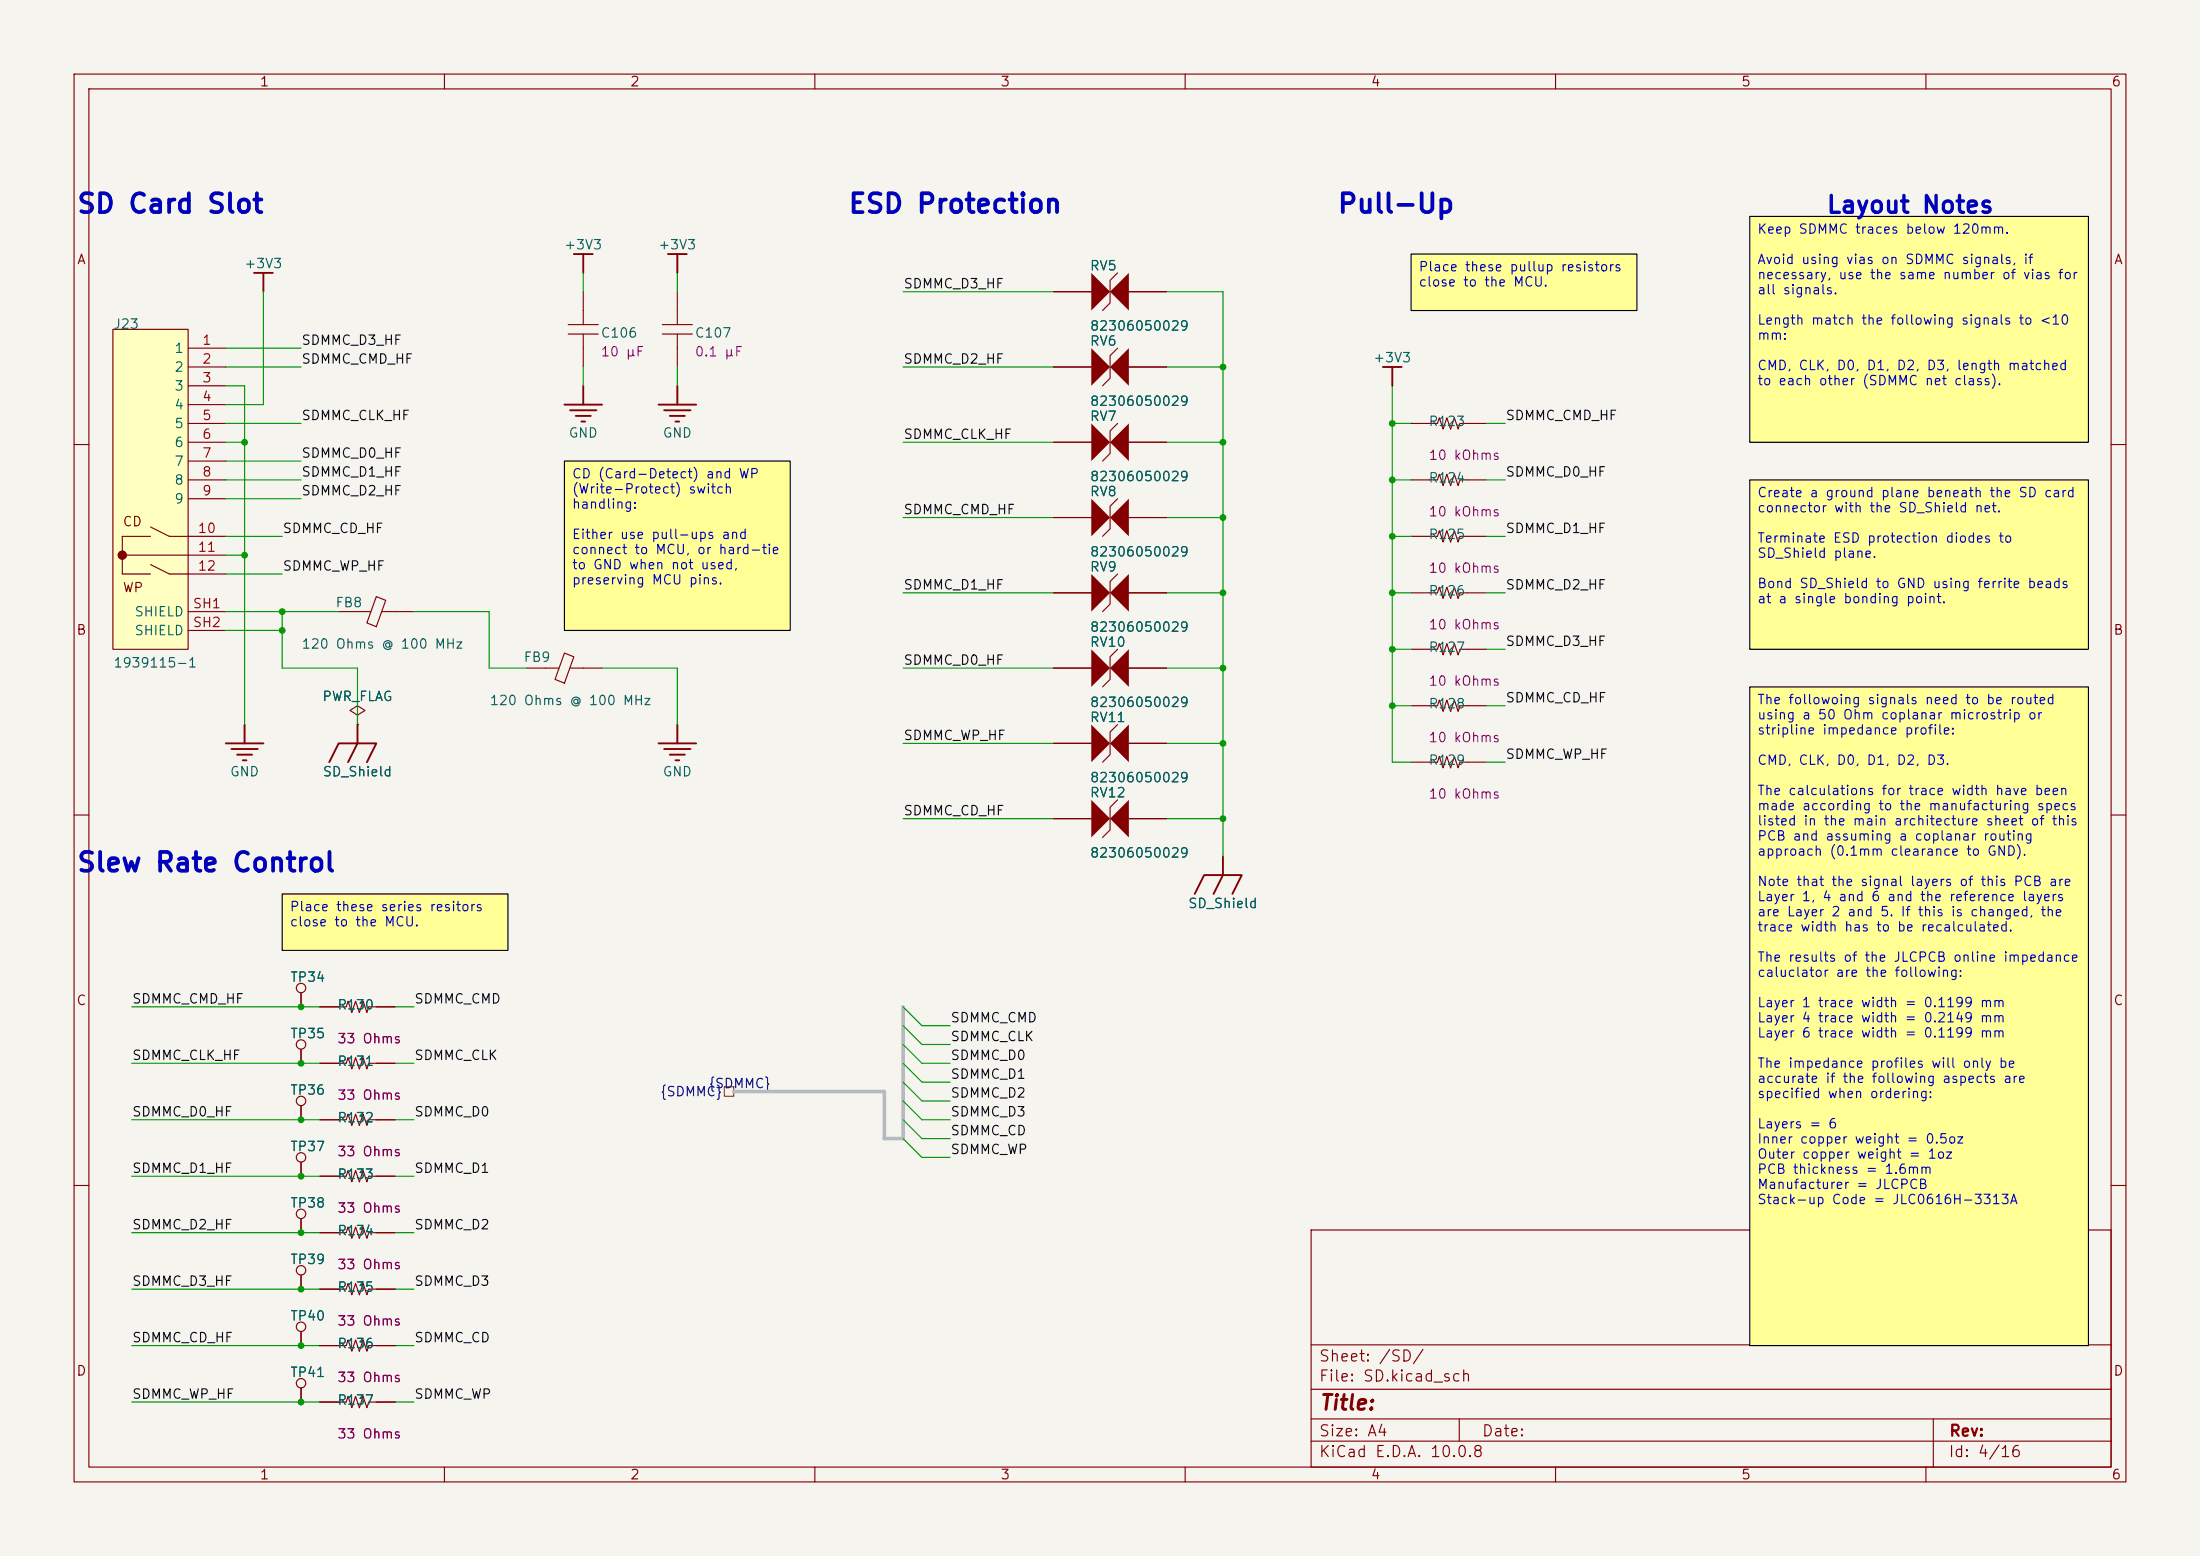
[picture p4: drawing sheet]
<svg xmlns="http://www.w3.org/2000/svg" width="297mm" height="210mm" viewBox="0 0 297 210" stroke-linecap="round" stroke-linejoin="round" font-family="sans-serif">
<path d="M0 0h297v210h-297z" fill="#f5f4ef" stroke="#f5f4ef" stroke-width=".14"/>
<g fill="none" stroke="#840000" stroke-width=".15">
<path d="M10 10h277v190h-277zM12 12h273v186h-273zM60 10v2M110 10v2M160 10v2M210 10v2M260 10v2M10 60h2M285 60h2M10 110h2M285 110h2M10 160h2"/>
<path d="M177 166h108v32h-108zM285 160h2M60 198v2M110 198v2M160 198v2M177 194.5h108M177 191.5h108M177 187.5h108M177 181.5h108M197 191.5v3M210 198v2M260 198v2"/>
<path d="M261 191.5v6.5"/>
</g>
<g fill="#ffff96">
<path d="M190.5 34.3h30.5v7.6h-30.5z"/>
<path d="M76.2 62.2h30.5v22.9h-30.5z"/>
<path d="M38.1 120.7h30.5v7.6h-30.5z"/>
<path d="M236.2 92.7h45.7v88.9h-45.7z"/>
<path d="M236.2 64.8h45.7v22.8h-45.7z"/>
<path d="M236.2 29.2h45.7v30.5h-45.7z"/>
</g>
<g fill="none" stroke="#840000" stroke-width=".15">
<path d="M78.7 39.4v4.4M91.4 39.4v4.4M76.7 45.1h4.1M76.7 43.8h4.1M78.7 45.1v4.4M89.4 45.1h4.1M89.4 43.8h4.1M91.4 45.1v4.4M190.5 57.2h3.6l.2-.8 .5 1.5 .5-1.5 .5 1.5 .5-1.5 .5 1.5 .3-.7h3.6M190.5 64.8h3.6l.2-.8 .5 1.5 .5-1.5 .5 1.5 .5-1.5 .5 1.5 .3-.7h3.6M190.5 72.4h3.6l.2-.8 .5 1.6 .5-1.6 .5 1.6 .5-1.6 .5 1.6 .3-.8h3.6M71.1 90.2h4.3"/>
<path d="M76.2 88.1l1.3 .5-1.3 3.6-1.3-.5zM77 90.2h4.3M43.2 135.9h3.5l.3-.8 .5 1.6 .5-1.6 .5 1.6 .5-1.6 .5 1.6 .3-.8h3.5M40.6 156.8v2M43.2 158.8h3.5l.3-.8 .5 1.5 .5-1.5 .5 1.5 .5-1.5 .5 1.5 .3-.7h3.5M43.2 143.5h3.5l.3-.8 .5 1.6 .5-1.6 .5 1.6 .5-1.6 .5 1.6 .3-.8h3.5M43.2 151.1h3.5l.3-.7 .5 1.5 .5-1.5 .5 1.5 .5-1.5 .5 1.5 .3-.8h3.5M40.6 164.5v1.9M40.6 172.1v1.9M40.6 179.7v1.9M43.2 174h3.5l.3-.8 .5 1.6 .5-1.6 .5 1.6 .5-1.6 .5 1.6 .3-.8h3.5M43.2 166.4h3.5l.3-.8 .5 1.5 .5-1.5 .5 1.5 .5-1.5 .5 1.5 .3-.7h3.5"/>
<path d="M40.6 187.3v1.9M43.2 181.6h3.5l.3-.8 .5 1.6 .5-1.6 .5 1.6 .5-1.6 .5 1.6 .3-.8h3.5M43.2 189.2h3.5l.3-.7 .5 1.5 .5-1.5 .5 1.5 .5-1.5 .5 1.5 .3-.8h3.5"/>
<circle cx="40.6" cy="156.2" r=".63"/>
<circle cx="40.6" cy="163.8" r=".63"/>
<circle cx="40.6" cy="171.4" r=".63"/>
<circle cx="40.6" cy="179.1" r=".63"/>
<circle cx="40.6" cy="186.7" r=".63"/>
</g>
<g fill="none" stroke="#840000" stroke-width=".25">
<path d="M77.5 34.3h2.5M78.7 34.3v2.5M90.2 34.3h2.5M91.4 34.3v2.5M76.2 54.6h5.1M77 55.4h3.5M77.7 56.1h2.1M78.5 56.9h.5M78.7 52.1v2.5M88.9 54.6h5.1M89.7 55.4h3.5M90.4 56.1h2.1"/>
<path d="M91.2 56.9h.5M91.4 52.1v2.5M91.4 97.8v2.5M88.9 100.3h5.1M89.7 101.1h3.5M90.4 101.9h2.1M91.2 102.6h.5"/>
</g>
<path d="M147.3 77.5l2.6 2.5-2.6 2.6z" fill="#840000"/>
<path d="M150.9 77.5l-1 1v3l-1.1 1.1" fill="none" stroke="#840000" stroke-width=".15"/>
<path d="M149.9 80l2.5-2.5v5.1z" fill="#840000"/>
<g fill="none" stroke="#840000" stroke-width=".15">
<path d="M45.7 82.6h4.3M48.3 96.5l1-.6-1-.6-1.1 .6 1.1 .6v1.3M48.3 97.8h.1M50.8 80.5l1.3 .5-1.3 3.6-1.3-.5zM51.6 82.6h4.3M142.2 80h5.1M152.4 80h5.1M40.6 141.6v1.9M40.6 149.2v1.9"/>
<circle cx="40.6" cy="141" r=".63"/>
<circle cx="40.6" cy="148.6" r=".63"/>
</g>
<path d="M186.7 49.5h2.5M188 49.5v2.6M48.3 97.8v2.5l-1.3 2.6M44.4 102.9l1.3-2.6h5.1l-1.3 2.6" fill="none" stroke="#840000" stroke-width=".25"/>
<path d="M15.2 44.5h10.2v43.1h-10.2z" fill="#ffffc2"/>
<path d="M16.5 72.4v2.5" fill="none" stroke="#840000" stroke-width=".15"/>
<circle cx="16.5" cy="74.9" r=".63" fill="#840000"/>
<g fill="none" stroke="#840000" stroke-width=".15">
<path d="M25.4 47h5.1M25.4 49.5h5.1M25.4 52.1h5.1M25.4 54.6h5.1M25.4 57.2h5.1M25.4 59.7h5.1M16.5 72.4h3.8M20.3 71.1l2.6 1.3h7.6M20.3 76.2l2.6 1.3h7.6M25.4 62.2h5.1M25.4 64.8h5.1M25.4 67.3h5.1"/>
<path d="M30.5 74.9h-14v2.6h3.8M25.4 82.6h5.1M25.4 85.1h5.1M40.6 134v1.9"/>
<circle cx="40.6" cy="133.3" r=".63"/>
</g>
<path d="M15.2 44.5h10.2v43.1h-10.2z" fill="none" stroke="#800000" stroke-width=".15"/>
<path d="M34.3 36.8h2.5M35.6 36.8v2.6M33 97.8v2.5M30.5 100.3h5.1M31.2 101.1h3.6M32 101.9h2M32.8 102.6h.5" fill="none" stroke="#840000" stroke-width=".25"/>
<path d="M147.3 87.6l2.6 2.6-2.6 2.5z" fill="#840000"/>
<path d="M150.9 87.6l-1 1v3.1l-1.1 1" fill="none" stroke="#840000" stroke-width=".15"/>
<path d="M149.9 90.2l2.5-2.6v5.1z" fill="#840000"/>
<path d="M142.2 90.2h5.1M152.4 90.2h5.1" fill="none" stroke="#840000" stroke-width=".15"/>
<path d="M147.3 36.8l2.6 2.6-2.6 2.5z" fill="#840000"/>
<path d="M150.9 36.8l-1 1v3.1l-1.1 1" fill="none" stroke="#840000" stroke-width=".15"/>
<path d="M149.9 39.4l2.5-2.6v5.1z" fill="#840000"/>
<path d="M142.2 39.4h5.1M152.4 39.4h5.1" fill="none" stroke="#840000" stroke-width=".15"/>
<path d="M147.3 47l2.6 2.5-2.6 2.6z" fill="#840000"/>
<path d="M150.9 47l-1 1v3.1l-1.1 1" fill="none" stroke="#840000" stroke-width=".15"/>
<path d="M149.9 49.5l2.5-2.5v5.1z" fill="#840000"/>
<path d="M142.2 49.5h5.1M152.4 49.5h5.1" fill="none" stroke="#840000" stroke-width=".15"/>
<path d="M147.3 97.8l2.6 2.5-2.6 2.6z" fill="#840000"/>
<path d="M150.9 97.8l-1 1v3.1l-1.1 1" fill="none" stroke="#840000" stroke-width=".15"/>
<path d="M149.9 100.3l2.5-2.5v5.1z" fill="#840000"/>
<path d="M190.5 87.6h3.6l.2-.7 .5 1.5 .5-1.5 .5 1.5 .5-1.5 .5 1.5 .3-.8h3.6M190.5 80h3.6l.2-.8 .5 1.6 .5-1.6 .5 1.6 .5-1.6 .5 1.6 .3-.8h3.6M142.2 100.3h5.1M152.4 100.3h5.1" fill="none" stroke="#840000" stroke-width=".15"/>
<path d="M147.3 108l2.6 2.5-2.6 2.5z" fill="#840000"/>
<path d="M150.9 108l-1 1v3l-1.1 1" fill="none" stroke="#840000" stroke-width=".15"/>
<path d="M149.9 110.5l2.5-2.5v5z" fill="#840000"/>
<path d="M190.5 95.3h3.6l.2-.8 .5 1.5 .5-1.5 .5 1.5 .5-1.5 .5 1.5 .3-.7h3.6M142.2 110.5h5.1M152.4 110.5h5.1M190.5 102.9h3.6l.2-.8 .5 1.5 .5-1.5 .5 1.5 .5-1.5 .5 1.5 .3-.7h3.6" fill="none" stroke="#840000" stroke-width=".15"/>
<path d="M165.1 115.6v2.5l-1.3 2.6M161.3 120.7l1.3-2.6h5l-1.2 2.6" fill="none" stroke="#840000" stroke-width=".25"/>
<path d="M147.3 57.2l2.6 2.5-2.6 2.5z" fill="#840000"/>
<path d="M150.9 57.2l-1 1v3l-1.1 1" fill="none" stroke="#840000" stroke-width=".15"/>
<path d="M149.9 59.7l2.5-2.5v5z" fill="#840000"/>
<path d="M142.2 59.7h5.1M152.4 59.7h5.1" fill="none" stroke="#840000" stroke-width=".15"/>
<path d="M147.3 67.3l2.6 2.6-2.6 2.5z" fill="#840000"/>
<path d="M150.9 67.3l-1 1v3.1l-1.1 1" fill="none" stroke="#840000" stroke-width=".15"/>
<path d="M149.9 69.9l2.5-2.6v5.1z" fill="#840000"/>
<g fill="none" stroke="#840000" stroke-width=".15">
<path d="M142.2 39.4h5.1M152.4 39.4h5.1M142.2 59.7h5.1M142.2 49.5h5.1M152.4 59.7h5.1M152.4 49.5h5.1M142.2 69.9h5.1M152.4 69.9h5.1M48.3 97.8h.1M142.2 80h5.1M142.2 90.2h5.1M152.4 80h5.1"/>
<path d="M152.4 90.2h5.1M142.2 110.5h5.1M142.2 100.3h5.1M152.4 110.5h5.1M152.4 100.3h5.1M40.6 134v1.9M43.2 135.9h2.5M50.8 135.9h2.5M40.6 141.6v1.9M40.6 149.2v1.9M40.6 156.8v2M43.2 151.1h2.5"/>
<path d="M43.2 143.5h2.5M43.2 158.8h2.5M50.8 151.1h2.5M50.8 143.5h2.5M50.8 158.8h2.5M40.6 164.5v1.9M40.6 172.1v1.9M40.6 179.7v1.9M43.2 166.4h2.5M43.2 174h2.5M50.8 166.4h2.5M50.8 174h2.5"/>
<path d="M40.6 187.3v1.9M43.2 181.6h2.5M43.2 189.2h2.5M50.8 181.6h2.5M50.8 189.2h2.5"/>
</g>
<path d="M97.8 146.7h1.3v1.3h-1.3z" fill="none" stroke="#725600" stroke-width=".15"/>
<path d="M121.9 135.9v17.8h-2.5v-6.4h-20.3" fill="none" stroke="#adbce7" stroke-width=".51"/>
<g fill="none" stroke="#009600" stroke-width=".15">
<path d="M35.6 39.4v15.2h-5.1M78.7 36.8v2.6M91.4 36.8v2.6M121.9 39.4h20.3M157.5 39.4h7.6v76.2M30.5 49.5h10.1M30.5 57.2h10.1M30.5 59.7h2.5M30.5 52.1h2.5v45.7M30.5 47h10.1M78.7 49.5v2.6M91.4 49.5v2.6"/>
<path d="M121.9 49.5h20.3M121.9 59.7h20.3M157.5 49.5h7.6M157.5 59.7h7.6M188 52.1v50.8h2.5M188 57.2h2.5M200.7 57.2h2.5M30.5 72.4h7.6M30.5 67.3h10.1M30.5 64.8h10.1M30.5 62.2h10.1M30.5 74.9h2.5"/>
<path d="M30.5 77.5h7.6M121.9 69.9h20.3M157.5 69.9h7.6M188 72.4h2.5M188 64.8h2.5M200.7 72.4h2.5M200.7 64.8h2.5M30.5 85.1h7.6M30.5 82.6h15.2M38.1 82.6v7.6h10.2v7.6M55.9 82.6h10.1v7.6h5.1M81.3 90.2h10.1v7.6"/>
<path d="M121.9 90.2h20.3M121.9 80h20.3M157.5 90.2h7.6M157.5 80h7.6M188 80h2.5M188 95.3h2.5M188 87.6h2.5M200.7 80h2.5M200.7 95.3h2.5M200.7 87.6h2.5M121.9 110.5h20.3M121.9 100.3h20.3"/>
<path d="M157.5 110.5h7.6M157.5 100.3h7.6M200.7 102.9h2.5M17.8 135.9h25.4M53.3 135.9h2.6M121.9 135.9l2.6 2.5h3.8M121.9 138.4l2.6 2.6h3.8M17.8 143.5h25.4M17.8 151.1h25.4M17.8 158.8h25.4M53.3 143.5h2.6M53.3 151.1h2.6"/>
<path d="M53.3 158.8h2.6M121.9 141l2.6 2.5h3.8M121.9 148.6l2.6 2.5h3.8M121.9 151.1l2.6 2.6h3.8M121.9 153.7l2.6 2.5h3.8M121.9 143.5l2.6 2.6h3.8M121.9 146.1l2.6 2.5h3.8M17.8 166.4h25.4M17.8 174h25.4M53.3 166.4h2.6M53.3 174h2.6M17.8 189.2h25.4"/>
<path d="M17.8 181.6h25.4M53.3 189.2h2.6M53.3 181.6h2.6"/>
</g>
<path d="M190.5 34.3h30.5v7.6h-30.5zM236.2 29.2h45.7v30.5h-45.7zM76.2 62.2h30.5v22.9h-30.5zM236.2 64.8h45.7v22.8h-45.7zM236.2 92.7h45.7v88.9h-45.7zM38.1 120.7h30.5v7.6h-30.5z" fill="none" stroke="#000" stroke-width=".15"/>
<g fill="#009600">
<circle cx="188" cy="87.6" r=".46"/>
<circle cx="188" cy="95.3" r=".46"/>
<circle cx="188" cy="72.4" r=".46"/>
<circle cx="33" cy="59.7" r=".46"/>
<circle cx="40.6" cy="151.1" r=".46"/>
<circle cx="40.6" cy="174" r=".46"/>
<circle cx="40.6" cy="189.2" r=".46"/>
<circle cx="40.6" cy="181.6" r=".46"/>
<circle cx="188" cy="57.2" r=".46"/>
<circle cx="188" cy="64.8" r=".46"/>
<circle cx="188" cy="80" r=".46"/>
<circle cx="165.1" cy="90.2" r=".46"/>
<circle cx="165.1" cy="80" r=".46"/>
<circle cx="165.1" cy="59.7" r=".46"/>
<circle cx="165.1" cy="69.9" r=".46"/>
<circle cx="165.1" cy="100.3" r=".46"/>
<circle cx="165.1" cy="110.5" r=".46"/>
<circle cx="165.1" cy="49.5" r=".46"/>
<circle cx="38.1" cy="82.6" r=".46"/>
<circle cx="33" cy="74.9" r=".46"/>
<circle cx="38.1" cy="85.1" r=".46"/>
<circle cx="40.6" cy="158.8" r=".46"/>
<circle cx="40.6" cy="166.4" r=".46"/>
<circle cx="40.6" cy="135.9" r=".46"/>
<circle cx="40.6" cy="143.5" r=".46"/>
</g>
<g font-size="2.5" fill="#0000c2">
<text x="10.2" y="29.4">SD Card Slot</text>
<text x="114.4" y="29.4">ESD Protection</text>
<text x="180.4" y="29.4">Pull-Up</text>
<text x="10.2" y="118.3">Slew Rate Control</text>
</g>
<text font-size="2.3" fill="#0000c2" x="246.5" y="29.3">Layout Notes</text>
<text font-size="2" fill="#840000" x="178" y="190.8">Title:</text>
<g font-size="1.5" fill="#840000">
<text x="178" y="184.1">Sheet: /SD/</text>
<text x="178" y="186.8">File: SD.kicad_sch</text>
<text x="178" y="197">KiCad E.D.A. 10.0.8</text>
<text x="178" y="194.2">Size: A4</text>
<text x="200" y="194.2">Date:</text>
<text x="263" y="197">Id: 4/16</text>
<text x="263" y="194.2">Rev:</text>
</g>
<g font-size="1.3" fill="#840000">
<text x="35" y="12">1</text>
<text x="85" y="12">2</text>
<text x="135" y="12">3</text>
<text x="185" y="12">4</text>
<text x="235" y="12">5</text>
<text x="285" y="12">6</text>
<text x="10.3" y="36">A</text>
<text x="285.3" y="36">A</text>
<text x="16.5" y="71.3">CD</text>
<text x="16.5" y="80.3">WP</text>
<text x="10.2" y="86">B</text>
<text x="285.2" y="86">B</text>
<text x="10.2" y="136">C</text>
<text x="285.2" y="136">C</text>
<text x="10.2" y="186">D</text>
<text x="285.2" y="186">D</text>
<text x="35" y="200">1</text>
<text x="85" y="200">2</text>
<text x="135" y="200">3</text>
<text x="185" y="200">4</text>
<text x="235" y="200">5</text>
<text x="285" y="200">6</text>
</g>
<g font-size="1.3" fill="#006464">
<text x="76.1" y="34">+3V3</text>
<text x="88.8" y="34">+3V3</text>
<text x="32.9" y="36.5">+3V3</text>
<text x="147.1" y="36.8">RV5</text>
<text x="15.2" y="44.7">J23</text>
<text x="23.5" y="48">1</text>
<text x="81" y="45.9">C106</text>
<text x="93.7" y="45.9">C107</text>
<text x="147.1" y="44.9">82306050029</text>
<text x="147.1" y="47">RV6</text>
<text x="23.5" y="50.5">2</text>
<text x="23.5" y="53">3</text>
<text x="185.3" y="49.2">+3V3</text>
<text x="23.5" y="55.6">4</text>
<text x="23.5" y="58.1">5</text>
<text x="76.7" y="59.4">GND</text>
<text x="89.4" y="59.4">GND</text>
<text x="147.1" y="55.1">82306050029</text>
<text x="147.1" y="57.1">RV7</text>
<text x="192.8" y="57.8">R123</text>
<text x="23.5" y="60.7">6</text>
<text x="23.5" y="63.2">7</text>
<text x="23.5" y="65.7">8</text>
<text x="147.1" y="65.3">82306050029</text>
<text x="192.8" y="65.4">R124</text>
<text x="23.5" y="68.3">9</text>
<text x="147.1" y="67.3">RV8</text>
<text x="147.1" y="77.5">RV9</text>
<text x="147.1" y="75.4">82306050029</text>
<text x="192.8" y="73.1">R125</text>
<text x="18.1" y="83.5">SHIELD</text>
<text x="45.2" y="82.3">FB8</text>
<text x="192.8" y="80.7">R126</text>
<text x="18.1" y="86.1">SHIELD</text>
<text x="40.6" y="87.9">120 Ohms @ 100 MHz</text>
<text x="70.6" y="89.6">FB9</text>
<text x="147.1" y="85.6">82306050029</text>
<text x="147.1" y="87.6">RV10</text>
<text x="192.8" y="88.3">R127</text>
<text x="15.2" y="90.4">1939115-1</text>
<text x="43.4" y="94.9">PWR_FLAG</text>
<text x="66" y="95.5">120 Ohms @ 100 MHz</text>
<text x="147.1" y="95.7">82306050029</text>
<text x="192.8" y="95.9">R128</text>
<text x="147.1" y="97.8">RV11</text>
<text x="31" y="105.1">GND</text>
<text x="43.5" y="105.1">SD_Shield</text>
<text x="89.4" y="105.1">GND</text>
<text x="147.1" y="105.9">82306050029</text>
<text x="147.1" y="107.9">RV12</text>
<text x="192.8" y="103.5">R129</text>
<text x="147.1" y="116.1">82306050029</text>
<text x="160.3" y="122.9">SD_Shield</text>
<text x="39.1" y="132.8">TP34</text>
<text x="45.5" y="136.6">R130</text>
<text x="39.1" y="140.4">TP35</text>
<text x="39.1" y="148.1">TP36</text>
<text x="45.5" y="144.2">R131</text>
<text x="39.1" y="155.7">TP37</text>
<text x="45.5" y="151.8">R132</text>
<text x="45.5" y="159.4">R133</text>
<text x="39.1" y="163.3">TP38</text>
<text x="45.5" y="167">R134</text>
<text x="39.1" y="170.9">TP39</text>
<text x="39.1" y="178.5">TP40</text>
<text x="45.5" y="174.7">R135</text>
<text x="45.5" y="182.3">R136</text>
<text x="39.1" y="186.2">TP41</text>
<text x="45.5" y="189.9">R137</text>
</g>
<g font-size="1.3" fill="#0000c2">
<text x="237.1" y="31.9">Keep SDMMC traces below 120mm.</text>
<text x="237.1" y="36">Avoid using vias on SDMMC signals, if</text>
<text x="191.4" y="36.9">Place these pullup resistors</text>
<text x="191.4" y="39">close to the MCU.</text>
<text x="237.1" y="38">necessary, use the same number of vias for</text>
<text x="237.1" y="40">all signals.</text>
<text x="237.1" y="44.1">Length match the following signals to &lt;10</text>
<text x="237.1" y="46.2">mm:</text>
<text x="237.1" y="50.3">CMD, CLK, D0, D1, D2, D3, length matched</text>
<text x="237.1" y="52.3">to each other (SDMMC net class).</text>
<text x="77.1" y="64.9">CD (Card-Detect) and WP</text>
<text x="77.1" y="66.9">(Write-Protect) switch</text>
<text x="77.1" y="69">handling:</text>
<text x="237.1" y="67.4">Create a ground plane beneath the SD card</text>
<text x="237.1" y="69.5">connector with the SD_Shield net.</text>
<text x="77.1" y="73.1">Either use pull-ups and</text>
<text x="77.1" y="75.1">connect to MCU, or hard-tie</text>
<text x="77.1" y="77.2">to GND when not used,</text>
<text x="237.1" y="73.6">Terminate ESD protection diodes to</text>
<text x="237.1" y="75.6">SD_Shield plane.</text>
<text x="77.1" y="79.2">preserving MCU pins.</text>
<text x="237.1" y="79.7">Bond SD_Shield to GND using ferrite beads</text>
<text x="237.1" y="81.7">at a single bonding point.</text>
<text x="237.1" y="95.4">The followoing signals need to be routed</text>
<text x="237.1" y="97.4">using a 50 Ohm coplanar microstrip or</text>
<text x="237.1" y="99.5">stripline impedance profile:</text>
<text x="237.1" y="103.5">CMD, CLK, D0, D1, D2, D3.</text>
<text x="237.1" y="107.6">The calculations for trace width have been</text>
<text x="237.1" y="109.7">made according to the manufacturing specs</text>
<text x="237.1" y="111.7">listed in the main architecture sheet of this</text>
<text x="237.1" y="113.8">PCB and assuming a coplanar routing</text>
<text x="237.1" y="115.8">approach (0.1mm clearance to GND).</text>
<text x="237.1" y="119.9">Note that the signal layers of this PCB are</text>
<text x="39" y="123.3">Place these series resitors</text>
<text x="39" y="125.4">close to the MCU.</text>
<text x="237.1" y="121.9">Layer 1, 4 and 6 and the reference layers</text>
<text x="237.1" y="124">are Layer 2 and 5. If this is changed, the</text>
<text x="237.1" y="126">trace width has to be recalculated.</text>
<text x="237.1" y="130.1">The results of the JLCPCB online impedance</text>
<text x="237.1" y="132.2">caluclator are the following:</text>
<text x="237.1" y="136.3">Layer 1 trace width = 0.1199 mm</text>
<text x="237.1" y="138.3">Layer 4 trace width = 0.2149 mm</text>
<text x="237.1" y="140.4">Layer 6 trace width = 0.1199 mm</text>
<text x="237.1" y="144.4">The impedance profiles will only be</text>
<text x="237.1" y="146.5">accurate if the following aspects are</text>
<text x="237.1" y="148.5">specified when ordering:</text>
<text x="237.1" y="152.6">Layers = 6</text>
<text x="237.1" y="154.7">Inner copper weight = 0.5oz</text>
<text x="237.1" y="156.7">Outer copper weight = 1oz</text>
<text x="237.1" y="158.8">PCB thickness = 1.6mm</text>
<text x="237.1" y="160.8">Manufacturer = JLCPCB</text>
<text x="237.1" y="162.8">Stack-up Code = JLC0616H-3313A</text>
</g>
<g font-size="1.3" fill="#0f0f0f">
<text x="121.9" y="39.2">SDMMC_D3_HF</text>
<text x="40.6" y="46.9">SDMMC_D3_HF</text>
<text x="40.6" y="49.4">SDMMC_CMD_HF</text>
<text x="121.9" y="49.4">SDMMC_D2_HF</text>
<text x="40.6" y="57">SDMMC_CLK_HF</text>
<text x="121.9" y="59.6">SDMMC_CLK_HF</text>
<text x="203.2" y="57">SDMMC_CMD_HF</text>
<text x="40.6" y="62.1">SDMMC_D0_HF</text>
<text x="40.6" y="64.6">SDMMC_D1_HF</text>
<text x="203.2" y="64.6">SDMMC_D0_HF</text>
<text x="40.6" y="67.2">SDMMC_D2_HF</text>
<text x="121.9" y="69.7">SDMMC_CMD_HF</text>
<text x="38.1" y="77.3">SDMMC_WP_HF</text>
<text x="38.1" y="72.3">SDMMC_CD_HF</text>
<text x="203.2" y="72.3">SDMMC_D1_HF</text>
<text x="121.9" y="79.9">SDMMC_D1_HF</text>
<text x="203.2" y="79.9">SDMMC_D2_HF</text>
<text x="203.2" y="87.5">SDMMC_D3_HF</text>
<text x="121.9" y="90">SDMMC_D0_HF</text>
<text x="203.2" y="95.1">SDMMC_CD_HF</text>
<text x="121.9" y="100.2">SDMMC_WP_HF</text>
<text x="203.2" y="102.7">SDMMC_WP_HF</text>
<text x="121.9" y="110.4">SDMMC_CD_HF</text>
<text x="17.8" y="135.8">SDMMC_CMD_HF</text>
<text x="55.9" y="135.8">SDMMC_CMD</text>
<text x="17.8" y="143.4">SDMMC_CLK_HF</text>
<text x="55.9" y="143.4">SDMMC_CLK</text>
<text x="128.2" y="140.8">SDMMC_CLK</text>
<text x="128.2" y="138.3">SDMMC_CMD</text>
<text x="128.2" y="143.4">SDMMC_D0</text>
<text x="128.2" y="145.9">SDMMC_D1</text>
<text x="128.2" y="148.5">SDMMC_D2</text>
<text x="17.8" y="151">SDMMC_D0_HF</text>
<text x="55.9" y="151">SDMMC_D0</text>
<text x="128.2" y="151">SDMMC_D3</text>
<text x="128.2" y="153.5">SDMMC_CD</text>
<text x="17.8" y="158.6">SDMMC_D1_HF</text>
<text x="55.9" y="158.6">SDMMC_D1</text>
<text x="128.2" y="156.1">SDMMC_WP</text>
<text x="17.8" y="166.2">SDMMC_D2_HF</text>
<text x="55.9" y="166.2">SDMMC_D2</text>
<text x="17.8" y="173.9">SDMMC_D3_HF</text>
<text x="55.9" y="173.9">SDMMC_D3</text>
<text x="17.8" y="181.5">SDMMC_CD_HF</text>
<text x="55.9" y="181.5">SDMMC_CD</text>
<text x="17.8" y="189.1">SDMMC_WP_HF</text>
<text x="55.9" y="189.1">SDMMC_WP</text>
</g>
<g font-size="1.3" fill="#a90000">
<text x="27.2" y="46.9">1</text>
<text x="27.2" y="49.4">2</text>
<text x="27.2" y="51.9">3</text>
<text x="27.2" y="54.5">4</text>
<text x="27.2" y="57">5</text>
<text x="27.2" y="59.6">6</text>
<text x="27.2" y="62.1">7</text>
<text x="27.2" y="64.6">8</text>
<text x="27.2" y="67.2">9</text>
<text x="26.6" y="72.3">10</text>
<text x="26.6" y="74.8">11</text>
<text x="26.6" y="77.3">12</text>
<text x="25.9" y="82.4">SH1</text>
<text x="25.9" y="85">SH2</text>
</g>
<g font-size="1.3" fill="#840084">
<text x="81" y="48.4">10 µF</text>
<text x="93.7" y="48.4">0.1 µF</text>
<text x="192.8" y="62.4">10 kOhms</text>
<text x="192.8" y="70">10 kOhms</text>
<text x="192.8" y="77.6">10 kOhms</text>
<text x="192.8" y="85.3">10 kOhms</text>
<text x="192.8" y="92.9">10 kOhms</text>
<text x="192.8" y="100.5">10 kOhms</text>
<text x="192.8" y="108.1">10 kOhms</text>
<text x="45.5" y="141.1">33 Ohms</text>
<text x="45.5" y="148.8">33 Ohms</text>
<text x="45.5" y="156.4">33 Ohms</text>
<text x="45.5" y="164">33 Ohms</text>
<text x="45.5" y="171.6">33 Ohms</text>
<text x="45.5" y="179.2">33 Ohms</text>
<text x="45.5" y="186.9">33 Ohms</text>
<text x="45.5" y="194.5">33 Ohms</text>
</g>
<g font-size="1.3" fill="#000084">
<text x="89" y="148.3">{SDMMC}</text>
<text x="95.6" y="147.2">{SDMMC}</text>
</g>
</svg>
